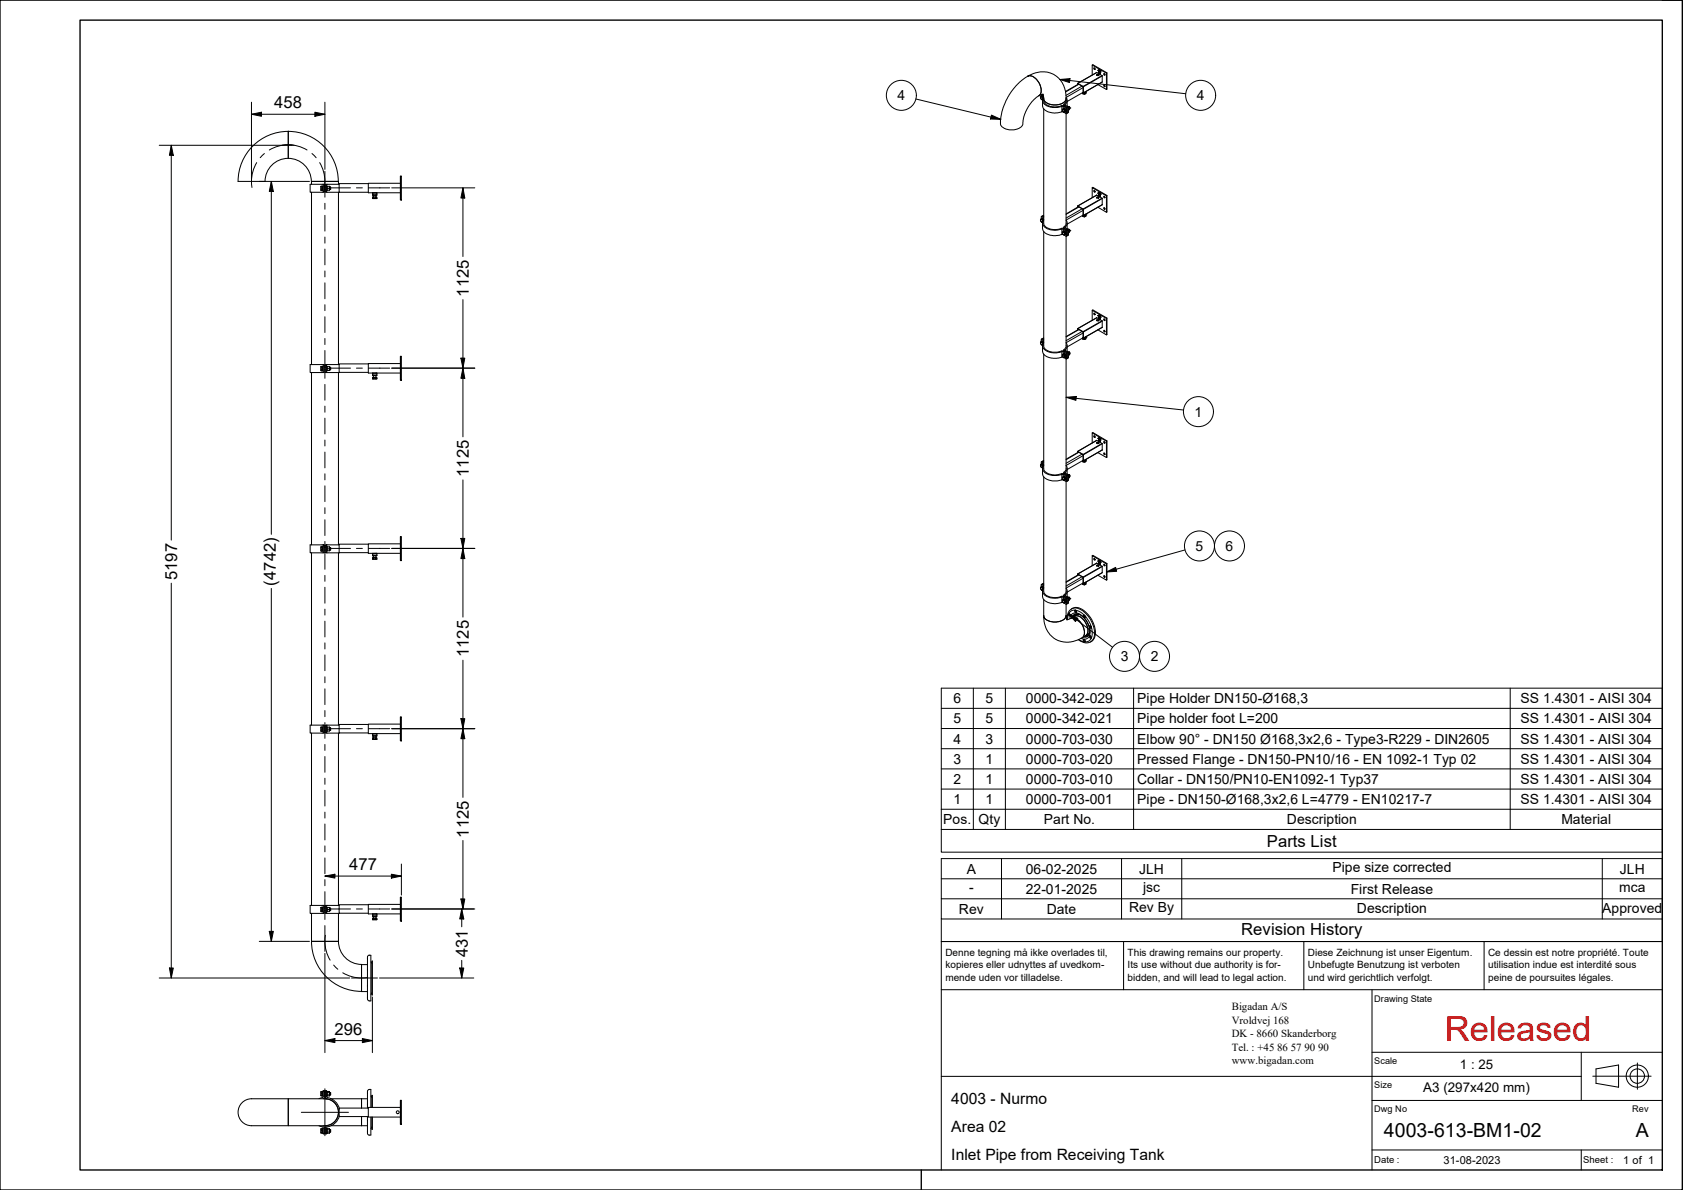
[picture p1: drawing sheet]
<svg xmlns="http://www.w3.org/2000/svg" width="420mm" height="297mm" viewBox="0 0 420 297" stroke-linecap="round" stroke-linejoin="round" font-family="sans-serif">
<!-- layer: Visible -->
<g fill="none" stroke="#000" stroke-width=".25">
<path d="M272.7 18.7v-2.5l3.5 2.1v4l-2.1-1.2M272.7 16.2h.1l3.6 2-.2 .1M273.1 16.9a.2 .2 0 0 1 .2 .2 .2 .2 0 0 1-.1 .2zM273.2 17l.2 .3M273.8 18.7l.1-.1 .5 .1M273.8 18.7a.26 .26 0 0 1 .3-.2 .26 .26 0 0 1 .1 .4h-.3zM273.8 18.7v.1M274.1 17.6l.2 .1-.2-.1 .3-.3 .4 .7M274.3 17.7v.5zM274.3 18.2l.3 .2-.3-.2M274.3 17.6v-.1l.1 .2M274.3 17.6l.1 .1z"/>
<path d="M274.3 17.5v.1M274.4 17.7h.1M274.4 17.4l-.3 .2 .2 .1v.5l.3 .2v-.5l.2 .1-.2-.1M274.4 17.6v.1zM274.4 17.6h.1M274.5 17.7h.1M274.5 17.6h.1M274.5 17.6v.1M274.5 17.6v.2v-.2M274.5 17.7v.1M274.6 17.7h.1M274.6 17.7h-.1"/>
<path d="M274.6 17.9v.5v-.5h.2l-.4-.5 .4 .5M275.7 18.4l.1 .3M276.4 18.2l-.2 4.1M71.9 32.8a12.5 12.5 0 0 1 12.6 12.5M71.9 39.5a5.8 5.8 0 0 1 5.8 5.8M71.9 32.8a12.5 12.5 0 0 0-12.5 12.5h6.8a5.8 5.8 0 0 1 5.7-5.8M72 32.8v6.7M259.8 24.2v.4l.3 .3M259.8 24.2a.34 .34 0 0 1 .5 .2 .34 .34 0 0 1-.2 .4l-.3-.3zM260 24.8h.1M260 23.6l-.1 .5M260 24.1l-.2 .1"/>
<path d="M260 24.1l.2-.2 .3 .4-.2 .1M260 24.1l.1 .1M260.1 23.9l.4 .1M260.1 24h.1M260.1 24.2l.2 .2M260.1 24.9l.2 .1M260.2 23.9l-.2 .2M260.2 23.6l.2 .1M260.3 25.1v1.3a2.97 2.97 0 0 0 3.5 1.8l1.3-.3 .4 .1M260.3 24l.2 .2-.3-.3-.3 .2M260.3 24.8l-.2 .1M260.3 24.4v.3"/>
<path d="M260.3 23.5l.3 1.1M260.4 23.5l-1 .4a2.96 2.96 0 0 0-.6-4 1.99 1.99 0 0 0-3.3-.1l-2 1.7-1.6 2.2-1.5 3.3-.4 1.7a3.4 3.4 0 0 0 .1 3 3.8 3.8 0 0 0 5.2-.6l.3-1.9 .4-1.3 1.1-1.9 1.6-1.6a2.11 2.11 0 0 0 .9-3.2 3.2 3.2 0 0 0-2.8-2.2h-.3l.4-.2a6 6 0 0 1 6.5 0 6 6 0 0 1 2.7 5.8M260.5 24.3v.1M260.6 27.2v28.5a2.36 2.36 0 0 0 2.8 1.6l1.7-.3 .5 .1M260.6 24.4a1.34 1.34 0 0 0 .9 2.1 5.9 5.9 0 0 0 3.9 0l.8 .5M260.6 24.6v.5a2.66 2.66 0 0 0 3.1 1.6l1.3-.3h.6M260.6 24.6a2.44 2.44 0 0 0 2.8 1.6 2.48 2.48 0 0 0 2.7-1.6M265.2 27.3l.1 .4 .3 .4M265.3 27.4a.35 .35 0 0 1 .4 .1 .35 .35 0 0 1-.1 .5l-.3-.3zM265.4 27.2a.47 .47 0 0 1 .7 .1 .47 .47 0 0 1-.1 .7h-.2M265.4 27.2l-.2 .1M265.5 27.2l.2-.1 .3 .3-.2 .1"/>
<path d="M265.5 27.2l.1 .2M265.5 27.2l-.3 .1M265.5 27.1a.55 .55 0 0 1 .6 .2 .55 .55 0 0 1-.1 .7M265.6 27.2h.1M265.6 26.1v.3M265.6 26.4l.8 .5M265.6 27.4l.2 .1M265.6 28.1l.6 .3M265.7 27.1l-.3 .1M265.7 27.2l.2 .2M265.8 27.5l.1 .4M265.9 27.9l-.3 .2"/>
<path d="M266 27.4l.1 .4-.2 .1M266 27.5v.3M266.1 28.3v27.6l-.5 .9 .9 .6M266.1 24.3a1.29 1.29 0 0 1-.2 1.9l.8 .5M266.1 24.6v.7l-.5 .9 .9 .6M266.2 27v1.4M266.4 26.9v1.4l-.2 .1M266.4 25.1v1.4M266.4 28.1l.1 .1M266.4 26.9l-.2 .1M266.5 26.6l.4 .1 .2 .4-.3 .4M266.5 26.8v1.4"/>
<path d="M266.7 26.7v1.2l-.2 .3M266.7 26.7l-.2 .1M266.8 26.6l.3 .2-.1 .3M266.8 26.6h.1M266.9 26.7l-.2 .1M266.9 26.7h.1M267 26.7l.1 .3M267.1 27h.1M267.1 27.1l-.3 .2M269.1 20.8l-.1 .3M269.1 20.8l1.4 .9v1.5l-.2-.1v.3M269.1 21.1v-.2l1.3 .8v1.4"/>
<path d="M269.2 21l-3.2 1.8M270.3 23.4l.4 .1M270.3 23.2v.2M270.3 23.1h.1M270.4 23.1l-4 2.2M270.4 23.2l.3 .1M270.7 23.3l.4-.2v.3l-.4 .1zM270.9 22.9v.2h-.3M271 22.9l-.1 .3h-.4l.6-.2M271.1 22.8v.1M271.1 23v.1M275.2 20.5v-1.6l-1.4-.8-4.8 2.7"/>
<path d="M275.2 20.5h.1M275.2 20.5l-4.8 2.7M275.7 21.2l.1 .3M77.8 46v-.7h6.7v.7M77.8 48v43M80.2 47.2v.4M80.2 47.2h.3v.4h-.3M80.2 46.5v.1M80.2 46.5h.3v.1h-.3M80.2 46.6v.6M80.2 46.5v1.1M80.5 46.6v.6"/>
<path d="M80.5 46.5h.1M80.5 47.5h.1M80.7 46h.3v2h-.3zM80.7 46h-3.3v2h3.3M80.7 46.4h-.1v1.2h.1M81 46.7h.2M81 47.3h.2M81.5 46v2h-.3v-2h3.5M81.5 48h3.3M81.5 46.4h.2v1.2h-.2M81.7 47.5h.5M81.7 46.5h.6v.7"/>
<path d="M81.7 46.5v1M81.7 47h.5M82.2 46.5l.1 .7M82.3 47.2l-.1 .3M82.3 46.7h.2M82.5 46.7v.6h-.2M82.5 46.7v.6M84.5 48v43M91.9 45.8h-7.2v2.2h7.2M93 48.2v.5M93 48.7h1.1M93 49.6h.1"/>
<path d="M93.1 49.6h.1M93.1 48.1l-.1 .1M93.1 49.2h.9M93.2 49.6h.6M93.2 49.6v-.4h.6v.4M93.2 49.2h-.2l.1 .4M93.2 48.7v.5M93.3 48.2v.5M93.8 49.6h.3M93.8 49.2h.3v.4h-1M93.9 48.2v1M94 48.1l.1 .6h-1.1"/>
<path d="M94 48.1l-1 .1M94 48.1l.1 .1M99.9 45.7h-8v2.4h8M99.9 43.9h.3v6h-.3zM259.8 54.8a.49 .49 0 0 0 .5 .6M259.8 54.8a.34 .34 0 0 1 .5 .2 .34 .34 0 0 1-.2 .4l-.3-.3zM260 55.4h.1M260 54l-.1 .7 .3-.2 .4 .3M260 54l.2-.1 .4 .2M260 54l.6 .4M260 54.7l.2-.1 .3 .3-.2 .1M260 54.7l.1 .1"/>
<path d="M260 54.7l-.2 .1M260.1 54.6l.1-.1 .4 .2M260.1 54.6h.1M260.1 54.8l.2 .2M260.1 55.5l.2 .1M260.2 54.6l-.4 .2M260.3 55.7v1.4a2.74 2.74 0 0 0 3.1 1.7l2.1-.2M260.3 54.6l.2 .2M260.3 55v.3M260.3 53.9l.3 .1M260.5 54.9v.1M260.6 53.7l-.3 .3"/>
<path d="M260.6 57.8v28.5a2.36 2.36 0 0 0 2.8 1.6l1.8-.3 .4 .1M260.6 55a1.38 1.38 0 0 0 .9 2.1 6.7 6.7 0 0 0 3.9 .1l.8 .4M265.2 58l.1 .3 .3 .4M265.3 58a.34 .34 0 0 1 .4 .2 .34 .34 0 0 1-.2 .4l-.2-.3zM265.4 57.9a.42 .42 0 0 1 .6-.1 .42 .42 0 0 1 .1 .5l-.1 .3h-.2M265.4 57.9l-.2 .1M265.5 57.9l.2-.2 .3 .3-.2 .2M265.5 57.9l.1 .1M265.5 57.9l-.3 .1M265.5 57.7a.55 .55 0 0 1 .6 .3 .55 .55 0 0 1-.1 .6M265.6 56.8v.3M265.6 57.8h.1"/>
<path d="M265.6 57.1l.8 .4M265.6 58l.2 .2M265.6 58.7l.6 .3M265.7 57.7l-.3 .2M265.7 57.8l.2 .2M265.8 58.2l.1 .4M265.9 58.6l-.3 .1M266 58.4v-.4l.1 .4-.2 .2M266.1 59v27.5l-.5 .9 .9 .6M266.1 55a1.34 1.34 0 0 1-.2 1.8l.8 .5M266.2 57.6v1.4M266.4 57.5v1.4l-.2 .1"/>
<path d="M266.4 55.7v1.5M266.4 58.7l.1 .1M266.4 57.5l-.2 .1M266.5 57.2l.3 .1 .2 .3-.2 .5M266.5 57.4v1.4M266.7 57.3v1.2l-.2 .3M266.7 57.3l-.2 .1M266.8 57.2l.3 .2-.1 .3M266.8 57.2v.1M266.9 57.3l-.2 .1M266.9 57.3h.1M267 57.3l.1 .3"/>
<path d="M267.1 57.6h.1M267.1 57.8l-.3 .1M269 51.4l4.8-2.7 1.4 .8v1.6l-4.7 2.7M269.1 51.4l-.1 .3M269.1 51.4l1.4 .9v1.5M269.1 51.7v-.2l1.3 .8v1.4M269.2 51.6l-3.1 1.8M270.3 54l.4 .1M270.3 53.8v.2M270.3 53.7h.1M270.4 53.7l-4 2.3M270.5 53.8l-.2-.1v.3"/>
<path d="M270.5 53.8l.2 .1M270.7 53.9l.4-.2v.3l-.3 .1zM270.9 53.5v.2h-.3M271 53.5l-.1 .3h-.4M271.1 53.5h.1M271.1 53.6l-.2 .2h-.4M271.1 53.6h.1M271.1 53.6v.1M272.7 49.3v-2.5l3.5 2.1v4.1l-2.1-1.3M272.7 46.8h.1l3.6 2-.2 .1M273 47.6l.3 .1v.3zM273.2 47.6l.2 .3"/>
<path d="M273.8 49.3l.2-.1 .4 .1M273.8 49.3a.27 .27 0 0 1 .3-.2 .27 .27 0 0 1 .2 .3l-.4 .1zM273.8 49.3v.1M274.3 48.3v.6zM274.3 48.9l.3 .2-.3-.2M274.3 48.2l.1 .1M274.3 48.2l.1 .1zM274.3 48.1v.1M274.4 48.3h.1M274.4 48l.4 .6-.4-.6 .4 .6-.2-.1v.6v-.6l.2 .1-.2-.1v.6l-.3-.3v-.5l-.2-.1 .3-.2-.3 .2 .2 .1-.2-.1M274.4 48.2v.1zM274.4 48.2v.1"/>
<path d="M274.5 48.2h.1M274.5 48.2v.1M274.5 48.2v.2v-.2M274.5 48.3v.1M274.5 48.3h.1M274.5 48.2l.1 .1M274.6 48.3h.1M275.5 49a.2 .2 0 0 1 .3 .1 .2 .2 0 0 1-.1 .3zM275.7 51.8l.1 .4M275.7 49l.1 .3M276.4 48.8l-.2 4.2M272.7 80v-2.5l3.5 2v4.1l-2.1-1.3"/>
<path d="M272.7 77.5l.1-.1 3.6 2-.2 .1M273.2 78.2l.2 .3M273.8 80l.1-.1 .5 .1M273.8 79.9a.26 .26 0 0 1 .3-.2 .26 .26 0 0 1 .1 .4h-.3zM273.8 79.9v.1M274.1 78.8l.2 .1-.2-.1 .3-.2-.3 .2 .2 .1v.6l.3 .2M274.3 78.9v.6zM274.3 79.5l.3 .2-.3-.2M274.3 78.9l.1-.2v.2M274.3 78.9h.1M274.3 78.7v.2M274.4 79h.1"/>
<path d="M274.4 78.9h.1M274.4 78.6l.4 .6-.2-.1v.6v-.6l.2 .1zM274.4 78.6l.4 .6-.2-.1v.6M274.4 78.9v.1M274.4 78.8v.1zM274.4 78.8v.1M274.5 78.9h.1M274.5 79h.1M274.5 78.9v.1M274.6 79h.1M274.6 78.9h.1M275.7 79.6l.1 .3"/>
<path d="M276.4 79.4l-.2 4.2M77.8 93v43M80.2 92.2v.4M80.2 92.2h.3v.4h-.3M80.2 91.5v.1M80.2 91.5h.3v.1h-.3M80.2 91.6v.6M80.2 91.5v1M80.2 92.5v.1M80.5 91.6v.6M80.5 91.5h.1M80.5 92.5h.1"/>
<path d="M80.7 91h.3v2h-.3zM80.7 91h-3.3v2h3.3M80.7 91.4h-.1v1.2h.1M81 91.7h.2M81 92.3h.2M81.5 91v2h-.3v-2h3.5M81.5 91.4h.2v1.2h-.2M81.7 92.5h.5M81.7 91.5h.6v.7M81.7 91.5v1M81.7 92h.5M82.2 91.5l.1 .7"/>
<path d="M82.3 92.2l-.1 .3M82.3 91.7h.2M82.5 91.7v.6h-.2M82.5 91.7v.6M84.5 93v43M84.8 92.9l-3.3 .1M91.9 90.8h-7.2v2.1h7.2M93 93.2v.5M93 93.7h1.1M93 94.6h.1M93.1 94.6h.1M93.1 93.1l-.1 .1"/>
<path d="M93.1 94.2h.9M93.2 94.6h.6M93.2 94.6v-.4h.6v.4M93.2 94.2h-.2l.1 .4M93.2 93.7v.5M93.3 93.2v.5M93.8 94.6h.3M93.8 94.2h.3v.4h-1M93.9 93.2v1M94 93.1l.1 .6h-1.1M94 93.1l-1 .1M94 93.1l.1 .1"/>
<path d="M99.9 90.7h-8v2.4h8M99.9 88.9h.3v6h-.3zM259.8 85.4v.5l.3 .2M259.8 85.5a.35 .35 0 0 1 .5 .1 .35 .35 0 0 1-.2 .5l-.3-.3zM259.9 85.3l.4-.1 .3 .3M260 86h.1M260 84.7l-.1 .6M260 84.7l.2-.1 .4 .2M260 84.7l.6 .3M260 85.3l-.2 .1M260 85.3l.2-.1 .3 .3-.2 .1M260 85.3l.1 .2"/>
<path d="M260.1 85.1l.5 .2M260.1 85.2h.1M260.1 85.1v.1M260.1 85.5l.2 .1M260.1 86.1l.2 .1M260.2 85.2l-.2 .1M260.3 86.3v1.4a2.82 2.82 0 0 0 3.3 1.7l1.9-.2M260.3 85.2l.2 .3M260.3 86l-.2 .1M260.3 85.6v.3M260.3 84.5l.3 .1M260.5 85.5v.1"/>
<path d="M260.6 84.4l-.3 .2M260.6 88.4v28.5a2.37 2.37 0 0 0 2.5 1.7l2.5-.3M260.6 85.6a1.38 1.38 0 0 0 .9 2.1 6.7 6.7 0 0 0 3.9 .1l.8 .5M265.2 88.6a.47 .47 0 0 0 .1 .5 .47 .47 0 0 0 .6 .1M265.3 88.6a.34 .34 0 0 1 .4 .2 .34 .34 0 0 1-.2 .4l-.2-.3zM265.4 88.5a.46 .46 0 0 1 .6 .1 .46 .46 0 0 1-.1 .6h-.1M265.4 88.5l-.2 .1M265.5 88.5l.2-.1 .3 .3-.2 .1M265.5 88.5l.1 .1M265.5 88.5l-.3 .1M265.5 88.3a.53 .53 0 0 1 .6 .3 .53 .53 0 0 1-.1 .6M265.6 88.4h.1"/>
<path d="M265.6 87.4v.3M265.6 87.7l.8 .4M265.6 88.6l.2 .2M265.6 89.3l.6 .3M265.7 88.4l-.3 .1M265.7 88.4l.2 .2M265.8 88.8l.1 .4M266 89v-.3l.1 .4-.2 .1M266.1 89.6v27.6l-.5 .9 .9 .6M266.1 85.6a1.34 1.34 0 0 1-.2 1.8l.8 .6M266.2 88.3v1.3M266.4 88.1v1.4l-.2 .1"/>
<path d="M266.4 86.3v1.5M266.4 89.4h.1M266.4 88.1l-.2 .2M266.5 87.8l.4 .2 .1 .3-.2 .4M266.5 88v1.4M266.7 88v1.1l-.2 .3M266.7 88h-.2M266.8 87.9l.3 .1-.1 .3M266.8 87.9h.1M266.9 88h-.2M266.9 87.9h.1M267 87.9l.1 .3"/>
<path d="M267.1 88.4l-.3 .1M267.1 88.2h.1M269 82l4.8-2.7 1.4 .8v1.6l-4.8 2.7 .3 .1M269.1 82l-.1 .4M269.1 82l1.4 .9v1.5h-.2v.3M269.1 82.3v-.1l1.3 .7v1.5M269.2 82.2l-3.1 1.8M270.3 84.7h.4M270.3 84.4v.3M270.4 84.4l-4 2.2M270.7 84.5l.4-.1-.3 .3zM270.9 84.1l-.1 .3h-.2"/>
<path d="M271 84.1l-.1 .3h-.4l.3 .1 .3-.3M271.1 84.1h.1M271.1 84.2h.1M271.1 84.2v.2M275.7 82.5l.1 .3M259.8 116.1v.4l.3 .2M259.8 116.1a.34 .34 0 0 1 .5 .1 .34 .34 0 0 1-.2 .5l-.3-.3zM259.9 115.9l.4-.1 .3 .3M260 115.3l-.1 .6M260 115.3l.2-.1 .4 .2M260 116.6v.1M260 115.3l.6 .3"/>
<path d="M260 115.9l-.2 .2M260 115.9l.2-.1 .3 .3-.2 .1M260 115.9l.1 .2M260.1 115.8l.5 .1M260.1 116.1l.2 .1M260.1 116.7l.2 .1M260.1 115.9h.1M260.2 115.8l-.2 .1M260.3 116.9v1.4a2.97 2.97 0 0 0 3.5 1.7l1.3-.3 .4 .1M260.3 115.9l.2 .3M260.3 116.7h-.2M260.3 116.2v.3"/>
<path d="M260.3 115.1l.3 .1M260.6 115l-.3 .3M260.6 119v28.6a2.54 2.54 0 0 0 2.9 1.6l1.5-.4 .6 .1M260.6 116.2a1.45 1.45 0 0 0 1.1 2.2 6.9 6.9 0 0 0 3.7 0l.8 .5M265.2 119.2l.1 .4 .3 .3M265.3 119.2a.37 .37 0 0 1 .4 .2 .37 .37 0 0 1-.1 .5l-.3-.4zM265.4 119.1a.45 .45 0 0 1 .6 0 .45 .45 0 0 1 .1 .6l-.3 .1M265.4 119.1l-.2 .1M265.5 119.1l.2-.1 .3 .3-.2 .1M265.5 119.1l.1 .1M265.5 119.1l-.3 .1M265.5 118.9a.53 .53 0 0 1 .6 .3 .53 .53 0 0 1-.1 .6"/>
<path d="M265.6 119h.1M265.6 118v.3M265.6 118.3l.8 .5M265.6 119.2l.2 .2M265.6 119.9l.6 .3M265.7 119l-.3 .1M265.7 119l.2 .2M265.8 119.4l.1 .4M265.9 119.8l-.3 .1M266 119.3l.1 .4-.2 .1M266 119.3v.3M266.1 116.2a1.34 1.34 0 0 1-.2 1.9l.8 .5"/>
<path d="M266.2 118.9v1.3M266.4 118.8v1.3l-.2 .1M266.4 116.9v1.5M266.4 120h.1M266.4 118.8l-.2 .1M266.5 118.4l.4 .2 .2 .4-.3 .3M266.5 118.7v1.3M266.7 118.6v1.1l-.2 .3M266.7 118.6l-.2 .1M266.8 118.5l.3 .2-.3 .5M266.8 118.5h.1M266.9 118.5l.2 .3"/>
<path d="M266.9 118.6l-.2 .1M269 112.7l4.8-2.8 1.4 .8v1.6l-4.8 2.7 .3 .1M269.1 112.7h.1M269 112.7v.3M269.1 112.7l1.3 .7M269.1 112.9v-.1l1.3 .7M269.2 112.8l-3.1 1.8M270.3 115.3h.4M270.3 115v.3M270.3 115h.1M270.4 113.4v1.6M270.4 115h-.1v.3"/>
<path d="M270.4 113.5v1.5M270.4 114.9l-4 2.3M270.7 115.1l.4-.1v.2l-.3 .1zM270.9 114.8v.1l-.3 .1M271 114.7v.3h-.5l.3 .1 .3-.2M271.1 114.7v.1M271.1 114.8v.2M272.7 110.6v-2.5l3.5 2v4.1l-2.1-1.2M272.7 108.1l.1-.1 3.6 2.1h-.2M273.2 108.8l.2 .3M273.8 110.6l.1-.1 .5 .1M273.8 110.5a.24 .24 0 0 1 .4-.2 .24 .24 0 0 1 0 .4l-.4-.1z"/>
<path d="M273.8 110.5v.1M274.3 109.5v.6zM274.3 110.1l.3 .2-.3-.2M274.3 109.5v-.2l.1 .2M274.3 109.5l.1 .1zM274.3 109.3v.2M274.4 109.6h.1M274.4 109.5h.1M274.4 109.2l-.3 .2 .2 .1v.6l.3 .2v-.6l.2 .1-.2-.1v.6v-.6l.2 .1-.4-.6 .4 .6M274.4 109.2l-.3 .2 .2 .1-.2-.1M274.4 109.5v.1M274.4 109.4v.1"/>
<path d="M274.4 109.2l.4 .6M274.5 109.5h.1M274.5 109.4v.2v-.1M274.5 109.5v.1M274.6 109.6h.1M274.6 109.5h.1M274.6 109.5l-.1 .1M275.5 113.1a.2 .2 0 0 1 .3 .1 .2 .2 0 0 1-.1 .3zM275.7 113.1l.1 .3M275.7 110.2l.1 .4M276.4 110.1l-.2 4.1M77.8 138v43"/>
<path d="M80.2 137.2v.4M80.2 137.2h.3v.4h-.3M80.2 136.5v.1M80.2 136.5h.3v.1h-.3M80.2 136.6v.6M80.2 136.5v1M80.2 137.5v.1M80.5 136.6v.6M80.5 136.5h.1M80.5 137.5h.1M80.7 136h.3v2h-.3zM80.7 136h-3.3v2h3.3"/>
<path d="M80.7 136.4h-.1v1.2h.1M81 136.7h.2M81 137.3h.2M81.5 136v2h-.3v-2h3.5M81.5 136.4h.2v1.2h-.2M81.7 137.5h.5M81.7 136.5h.6v.7M81.7 136.5v1M81.7 137h.5M82.2 136.5l.1 .7M82.3 137.2l-.1 .3M82.3 136.7h.2"/>
<path d="M82.5 136.7v.6h-.2M82.5 136.7v.6M84.5 138v43M84.8 138h-3.3M91.9 135.8h-7.2v2.2h7.2M93 138.2v.5M93 138.7h1.1M93 139.6h.1M93.1 139.6h.1M93.1 138.1l-.1 .1M93.1 139.2h.9M93.2 139.6h.6"/>
<path d="M93.2 139.6v-.4h.6v.4M93.2 139.2h-.2l.1 .4M93.2 138.7v.5M93.3 138.2v.5M93.8 139.6h.3M93.8 139.2h.3v.4h-1M93.9 138.2v1M94 138.1l.1 .6h-1.1M94 138.1l-1 .1M94 138.1l.1 .1M99.9 135.7h-8v2.4h8M99.9 133.9h.3v6h-.3z"/>
<path d="M266.1 120.2v27.6l-.5 .9 .9 .6M272.7 138.7l.1-.1 3.6 2.1h-.2M273 139.5a.19 .19 0 0 1 .3 0 .19 .19 0 0 1-.1 .3zM273.2 139.4l.2 .3M274.3 140v.1M274.4 139.9l.4 .5M259.8 146.7a.53 .53 0 0 0 .5 .6M259.8 146.7a.34 .34 0 0 1 .5 .1 .34 .34 0 0 1-.2 .5l-.3-.3zM259.9 146.5l.3-.1 .4 .3M260 147.3h.1M260 145.9l-.1 .7M260 145.9l.2-.1 .4 .2"/>
<path d="M260 145.9l.6 .3M260 146.5l-.2 .2M260 146.5h.2l.3 .3h-.2M260 146.5l.1 .2M260.1 146.4l.5 .1M260.1 146.5h.1M260.1 146.7l.2 .1M260.1 147.3l.2 .1M260.2 146.5h-.2M260.3 147.6v1.3a2.97 2.97 0 0 0 3.5 1.8l1.3-.3h.4M260.3 146.5l.2 .3M260.3 146.8v.4"/>
<path d="M260.3 145.7l.3 .1M260.6 145.6l-.3 .3M260.6 146.8a1.34 1.34 0 0 0 .9 2.2 5.9 5.9 0 0 0 3.9 0l.8 .5M260.6 149.6v4.1a2.54 2.54 0 0 0 2.9 1.6 2.39 2.39 0 0 0 2.6-1.6v-2.9M265.2 149.8l.1 .4 .3 .3M265.3 149.8h.1a.37 .37 0 0 1 .4 .3 .37 .37 0 0 1-.3 .4l-.3-.5zM265.4 149.7a.47 .47 0 0 1 .7 .1 .47 .47 0 0 1-.1 .6h-.2M265.4 149.7l-.2 .1M265.5 149.7l.2-.1 .3 .3-.2 .1M265.5 149.7l.1 .2M265.5 149.7l-.3 .1M265.5 149.5a.55 .55 0 0 1 .6 .3 .55 .55 0 0 1-.1 .6"/>
<path d="M265.6 149.6h.1M265.6 148.6v.3M265.6 148.9l.8 .5M265.6 149.9l.2 .1M265.6 150.5l.6 .4M265.7 149.6l-.3 .1M265.7 149.6l.2 .2M265.8 150l.1 .4M265.9 150.4l-.3 .1M266 150.2v-.3l.1 .4-.2 .1M266.1 146.8a1.34 1.34 0 0 1-.2 1.9l.8 .5M266.2 149.5v1.4"/>
<path d="M266.4 154.8l-.3-1.1a2.44 2.44 0 0 1-2.7 1.6 2.48 2.48 0 0 1-2.8-1.6v.2a6 6 0 0 0 2.9 5.7 6 6 0 0 0 6.5-.3l.2-.1M266.4 149.4v1.3l-.2 .2M266.4 147.6v1.4M266.4 150.6l.1 .1M266.4 149.4l-.2 .1M266.4 154.7l.1-1.2 .5-1.1a2.44 2.44 0 0 1 3.6 0 6.8 6.8 0 0 1 2.7 6.8 2.51 2.51 0 0 1-4.1 .5M266.5 149l.3 .1 .2 .4-.2 .4M266.5 149.3v1.4M266.7 149.2l.1 .8-.1 .6-.2 .1M266.7 149.2l-.2 .1M266.8 149.1l.3 .2-.1 .2M266.8 149.1h.1"/>
<path d="M266.8 153.2a.3 .3 0 0 1 .4 .2 .3 .3 0 0 1-.2 .4zM266.9 153.2v.3l.4 .2M266.9 149.2l-.2 .1M266.9 149.1h.1M267 149.1l.1 .3M267 153.2v.3M267.1 149.4h.1M267.1 149.6l-.3 .2M267.3 154.3a2.57 2.57 0 0 1 3 1.8 2.5 2.5 0 0 1-.1 3.1M267.3 154.3l-.9 .4M268.2 153.8a2.57 2.57 0 0 1 3 2 2.29 2.29 0 0 1-.2 2.9M268.2 153.8l-.9 .5"/>
<path d="M268.3 152.3a.3 .3 0 0 1 .5 .2 .3 .3 0 0 1-.3 .4zM268.3 153.3h.1a3.5 3.5 0 0 1 3.3 2.7l.2 .9a1.69 1.69 0 0 1-.4 2M268.4 152.3v.3l.4 .3M268.7 153.5l-.5 .3M268.8 152.7l-.2 .1 .2-.1M269.1 143.3h.1M269 143.3v.3M269.1 143.3l1.3 .7 .1 1.7M269.1 143.5v-.1l1.3 .7v1.5M269.2 143.5l-3.1 1.7M269.4 153.4h-.5l-.5 .3M270.3 145.6v.3"/>
<path d="M270.3 145.9l.4 .1M270.3 145.7h.1M270.3 145.6h.1M270.4 145.7l-.1-.1v.3M270.4 145.5l-4 2.3M270.5 145.7h-.1M270.5 153.6a.31 .31 0 0 1 .4 .2 .31 .31 0 0 1-.2 .4zM270.5 159.6a.34 .34 0 0 1 .4 .2 .34 .34 0 0 1-.2 .4l-.2-.2zM270.5 145.7h.2M270.6 159.6v.3l.3 .2M270.7 160h.2M270.7 145.7l.4-.1v.2l-.4 .2z"/>
<path d="M270.8 153.7l-.2-.2v.4l.3 .2M270.9 145.4l-.3 .2M270.9 145.4h.1M271 145.4l-.1 .3h-.4l.6-.2M271 158.7l-.8 .5M271.1 145.3v.1M271.1 145.4v.2M271.5 158.4l-.5 .3M272 158.7a.32 .32 0 0 1 .4 .2 .32 .32 0 0 1-.2 .4zM272 156.2a.34 .34 0 0 1 .4 .2 .34 .34 0 0 1-.2 .4l-.2-.3zM272 157.9l-.3 .5-.5 .2M272.1 158.9l.2-.1-.2 .1"/>
<path d="M272.1 156.2l.3 .5v-.3M272.1 158.7l.1 .3 .3 .2M272.7 141.2v-2.5l3.5 2v4.1l-2.1-1.2M273.8 141.2l.2-.1 .4 .1M273.8 141.1a.26 .26 0 0 1 .3-.1 .26 .26 0 0 1 .1 .3h-.3zM273.8 141.2v.1M274.1 140l.2 .2-.2-.2 .3-.1-.3 .2 .2 .1v.5l.3 .2v-.5h.2h-.2M274.3 140.2v.5zM274.3 140.7l.3 .2-.3-.2M274.3 140.1v-.2l.1 .3M274.3 140.1l.1 .1zM274.4 140.2h.1"/>
<path d="M274.4 140v.2zM274.4 140v.2M274.5 140.1h.1M274.5 140.2h.1M274.5 140.1v.1M274.5 140.1l.1 .1M274.6 140.2h.1M274.6 140.3v.6v-.6l.2 .1M274.8 140.4l-.4-.5 .4 .5M275.2 142.9v-1.5l-1.4-.8-4.8 2.7M275.2 142.9h.1M275.2 142.9l-4.7 2.8"/>
<path d="M275.7 143.7l.1 .3M275.7 140.8l.1 .4M276.4 140.7l-.2 4.1M99.9 178.9h.3v6h-.3zM77.8 183v43M80.2 182.2v.4M80.2 182.2h.3v.4h-.3M80.2 181.5v.1M80.2 181.5h.3v.1h-.3M80.2 181.6v.6M80.2 181.5v1M80.2 182.5v.1"/>
<path d="M80.5 181.6v.6M80.5 181.5h.1M80.5 182.5h.1M80.7 181h.3v2h-.3zM80.7 181h-3.3v2h3.3M80.7 181.4h-.1v1.2h.1M81 181.7h.2M81 182.3h.2M81.5 181v2h-.3v-2h3.5M81.5 181.4h.2v1.2h-.2M81.7 182.5h.5M81.7 181.5h.6v.7"/>
<path d="M81.7 181.5v1M81.7 182h.5M82.2 181.5l.1 .7M82.3 182.2l-.1 .3M82.3 181.7h.2M82.5 181.7v.6h-.2M82.5 181.7v.6M84.5 183v43M84.8 183h-3.3M91.9 180.8h-7.2v2.2h7.2M93 183.2v.5M93 183.7h1.1"/>
<path d="M93 184.6h.1M93.1 184.6h.1M93.1 183.1l-.1 .1M93.1 184.2h.9M93.2 184.6h.6M93.2 184.6v-.4h.6v.4M93.2 184.2h-.2l.1 .4M93.2 183.7v.5M93.3 183.2v.5M93.8 184.6h.3M93.8 184.2h.3v.4h-1M93.9 183.2v1"/>
<path d="M94 183.1l.1 .6h-1.1M94 183.1l-1 .1M94 183.1l.1 .1M99.9 180.7h-8v2.4h8M77.8 235a12.5 12.5 0 0 0 12.5 12.5M77.8 235h6.7M77.8 228v7M80.2 227.2v.4M80.2 227.2h.3v.4h-.3M80.2 226.5v.1M80.2 226.5h.3v.1h-.3M80.2 226.6v.6"/>
<path d="M80.2 226.5v1M80.2 227.5v.1M80.5 226.6v.6M80.5 226.5h.1M80.5 227.5h.1M80.7 226h.3v2h-.3zM80.7 226h-3.3v2h3.3M80.7 226.4h-.1v1.2h.1M81 226.7h.2M81 227.3h.2M81.5 226v2h-.3v-2h3.5M81.5 226.4h.2v1.2h-.2"/>
<path d="M81.7 227.5h.5M81.7 226.5h.6v.7M81.7 226.5v1M81.7 227h.5M82.2 226.5l.1 .7M82.3 227.2l-.1 .3M82.3 226.7h.2M82.5 226.7v.6h-.2M82.5 226.7v.6M84.5 235a5.8 5.8 0 0 0 5.8 5.7M84.5 228v7M84.8 228h-3.3"/>
<path d="M91.7 239.3h.1M91.9 225.8h-7.2v2.2h7.2M92.2 238.4h.4v11.4h-.4M92.2 238.4l-.4 .2-.1 .3v10.5M92.8 239.9h.2v8.5h-.2zM93 228.2v.5M93 228.7h1.1M93 229.6h.1M93.1 229.6h.1M93.1 228.1l-.1 .1M93.1 229.2h.9M93.2 229.6h.6"/>
<path d="M93.2 229.6v-.4h.6v.4M93.2 229.2h-.2l.1 .4M93.2 228.7v.5M93.3 228.2v.5M93.8 229.6h.3M93.8 229.2h.3v.4h-1M93.9 228.2v1M94 228.1l.1 .6h-1.1M94 228.1l-1 .1M94 228.1l.1 .1M99.9 225.7h-8v2.4h8M99.9 223.9h.3v6h-.3z"/>
<path d="M91.7 249.4l.1 .2 .4 .2M91.7 242v.2M91.7 246v.2M91.7 248.9v.1M91.7 240.8h-1.4v6.7h1.4M92.6 240.1l.2 .4M92.8 247.8l-.2 .4M60.4 275.2a3.4 3.4 0 0 1 2.4-.9h9.2v6.7h-9.2a3.4 3.4 0 0 1-3.1-2.1 3.4 3.4 0 0 1 .7-3.7zM80.1 272.5v1M80.1 272.5h.1M80.1 273.5h.1M80.2 272.9v.5"/>
<path d="M80.2 272.9h.3v.5h-.3M80.2 273.4l-.1 .1M80.2 272.5h-.1M80.2 272.5v.4M80.2 272.5h.3v.4M80.5 273.4v.1h-.4M80.5 272.5h.1M80.5 273.5h.1M80.7 273.7l-.1 .2-1 .3M80.7 272.3l.3 .1zM80.7 272.4h-.1v1.2h.1M80.7 272.4v1.3"/>
<path d="M81 272.4v1.4M81 273.3h.2M81 272.7h.2M81 273.8l-.3 .5M81.1 274.3h-9.1v6.7h9.1M81.1 274.3h.4M81.1 274.3a3.4 3.4 0 0 1 3.4 3.3 3.4 3.4 0 0 1-3.4 3.4M81.2 273.8l.5 .5M81.2 272.4v1.4M81.5 273.7l.1 .1a4.2 4.2 0 0 1 3.1 2.9M81.5 272.4l-.3-.1h.3v1.4M81.5 272.4h.2v1.2h-.2"/>
<path d="M81.7 272.6v.9M81.7 273.5h.1M81.7 272.4v.2M81.7 272.4v.1M81.7 272.4h.5M81.7 272.7h.5M81.7 273.3h.5M81.7 273.5h.5M82.2 272.4l.1 .2M82.2 272.4l.1 .1M82.3 272.6l-.1 .9M82.3 272.5l-.1 1"/>
<path d="M82.3 272.7h.2M82.5 272.7v.6h-.2M82.5 272.7v.6M82.6 274.3h9.1M84.7 278.5a3.7 3.7 0 0 1-2.9 2.8M90.3 274.3v2.3M90.3 278.7v2.3M91.7 272.8v.1M91.7 275.6v.1M91.7 279.6v.1M91.7 278.7v4.2l.1 .2 .4 .3M91.9 276.6h-7.2v2.1h7.2"/>
<path d="M91.9 278.8h8M92.2 271.9h.4v4.5M92.2 271.9l-.4 .3-.1 .2v4.2M92.6 278.8v4.5h-.4M92.6 273.6l.2 .4M92.8 276.4v-3h.2v3M92.8 278.8v3.1h.2v-3.1M99.9 276.4h-8v2.4M99.9 274.6h.3v6.1h-.3zM79.6 281l.8 .3M80.1 282.8h.5M80.1 281.8v1"/>
<path d="M80.1 281.8h.1M80.1 282.8h.1M80.2 282.2v.5M80.2 282.2h.3v.5h-.3M80.2 282.7l-.1 .1M80.2 281.8h-.1M80.2 281.8v.4M80.2 281.8h.3v.4M80.4 281.3l.3 .3M80.5 282.7v.1M80.5 281.8h.1M80.7 281l.3 .5"/>
<path d="M80.7 281.6v1.4h.3l-.4-.1v-1.2h.1M81 281.5v1.4M81 282h.2M81 282.6h.2M81.1 281h.4M81.2 282.9l.3 .1zM81.2 281.5v1.4M81.5 281.6v1.3h.2v-1.2h-.2M81.7 282.8v.1M81.7 281.7v1.2M81.7 281.7v.1M81.7 281.7h.5"/>
<path d="M81.7 282h.5M81.7 282.6h.5M81.7 282.9h.5M81.7 281l-.5 .5M81.8 281.3l-.3 .3M82.2 281.7v1.2M82.3 282h.2M82.5 282v.6h-.2M82.5 282v.6M82.6 281h9.1M91.7 282.4v.1M92.8 281.3l-.2 .4"/>
<circle cx="275.7" cy="18.5" r=".19"/>
<circle cx="275.7" cy="21.4" r=".2"/>
<circle cx="275.7" cy="52" r=".2"/>
<circle cx="273.2" cy="78.4" r=".19"/>
<circle cx="275.7" cy="79.8" r=".2"/>
<circle cx="275.7" cy="82.6" r=".19"/>
<circle cx="273.2" cy="109" r=".2"/>
<circle cx="275.7" cy="110.4" r=".2"/>
<circle cx="275.7" cy="141" r=".19"/>
<circle cx="275.7" cy="143.9" r=".2"/>
<circle cx="99.3" cy="277.6" r=".36"/>
</g>
<!-- layer: Visible Narrow -->
<g fill="none" stroke="#000" stroke-width=".25">
<path d="M273.8 18.1l-4.7 2.7M274.3 17.6h.1M274.4 17.7h.1M274.5 17.7h.1M274.5 17.6h.1M274.6 17.7h.1M275.1 18.9l-4.7 2.7M275.2 19l-4.7 2.7M265.1 26.5v1.4M265.4 26.6v.6M265.4 27.9h.1M265.7 26.4v.1"/>
<path d="M265.9 26.1v.1M269.3 21l-3.3 2M270.1 21.5l-4 2.3M270.4 21.9l-4.3 2.4M275.2 20.5l-4.7 2.7M265.1 57.2v1.3M265.4 58.5h.1M265.4 57.2v.7M265.7 57v.1M265.9 56.7v.1M269.3 51.7l-3.2 1.8M270.1 52.1l-4 2.3"/>
<path d="M270.4 52.5l-4.3 2.4M273.8 48.7l-4.7 2.7M274.3 48.2h.1M274.4 48.3h.1M274.5 48.2h.1M274.6 48.3h.1M275.1 49.5l-4.7 2.7M275.2 49.6l-4.7 2.7M275.2 51.1l-4.7 2.7M273.8 79.3l-4.7 2.7M274.3 78.9h.1M274.4 78.9h.1"/>
<path d="M274.4 79h.1M274.5 78.9h.1M274.6 78.9h.1M265.1 87.8v1.3M265.4 89.1h.1M265.4 87.8v.7M265.7 87.6v.1M265.9 87.3v.2M269.3 82.3l-3.2 1.8M270.1 82.7l-4 2.3M270.4 83.1l-4.3 2.4M275.1 80.1l-4.7 2.7"/>
<path d="M275.2 80.2l-4.7 2.7M275.2 81.7l-4.7 2.7M265.1 118.4v1.3M265.4 118.4v.7M265.4 119.7v.1M265.7 118.2v.1M265.9 117.9v.2M269.3 112.9l-3.2 1.9M270.1 113.4l-4 2.2M270.4 113.7l-4.3 2.5M273.8 109.9l-4.7 2.8M274.3 109.5h.1"/>
<path d="M274.4 109.5h.1M274.4 109.6h.1M274.5 109.5h.1M274.5 109.6h.1M274.6 109.5h.1M275.1 110.7l-4.7 2.7M275.2 110.8l-4.7 2.7M275.2 112.3l-4.7 2.7M265.1 149v1.4M265.4 149v.7M265.4 150.4h.1M265.7 148.8v.2"/>
<path d="M265.9 148.5v.2M266.7 153.3l-.2 1.4M267.1 154.5a1.59 1.59 0 0 1 1.1-1.5 1.59 1.59 0 0 1 1.7 .5 4.9 4.9 0 0 1 2 5.4 1.42 1.42 0 0 1-2 .4M267.5 152a3.3 3.3 0 0 1 3.9 1.5 5.9 5.9 0 0 1 1.5 6.1l-.6 .6M268.3 153.3l-.6 .8M268.4 153.3l-.6 .7M268.4 152.3l-.9 .1-.7 .8M268.5 152.3l1.3 .5 .9 .8M268.9 153.2l-.8 .7M269.3 159.6l1.4 .6M269.3 143.5l-3.2 1.9M269.5 153.4l-.8 .1"/>
<path d="M270.1 144l-4 2.3M270.4 144.3l-4.3 2.5M270.6 153.7l.3 .3M270.7 153.9l.1 .2M270.8 153.7l1.1 1.5 .5 1.2M271.5 158.9l-1 .1M271.5 158.8l-.9 .1M271.9 158.4l-.5 .3h-.5M272 157.7l-.5 .7M272.1 156.3l.1 .2M272.2 156.2l.1 .5M272.4 159.3l-.6 .7-1 .2"/>
<path d="M272.5 156.6l.2 1-.2 1.6M273.8 140.6l-4.7 2.7M274.3 140.1h.1M274.4 140.2h.1M274.5 140.1h.1M274.6 140.2h.1M275.1 141.3l-4.7 2.7M275.2 141.4l-4.7 2.7M275.2 142.9l-4.7 2.8"/>
</g>
<!-- layer: Symbol -->
<g fill="none" stroke="#000" stroke-width=".25">
<path d="M264.6 19.8l2.5-.2-.1 1zM264.6 19.8l31.4 3.6M228.6 24.7l21.3 5.1M247.5 28.7l2.4 1.1-2.6-.1zM266.1 99.2l2.6-.2-.1 .9zM266.1 99.2l29.4 3.1M295.8 137.3l-19.6 5.5M266.8 153.2l2.3 1.1-.6 .8zM266.8 153.2l10.9 8.4M276.2 142.8l2.3-1.2 .3 1zM235 176.8h180M243 171.8v35.2"/>
<path d="M251 171.8v35.2M283 171.8v35.2M377 171.8v35.2M235 181.8h180M235 186.9h180M235 191.9h180M235 197h180M235 202h180v-30.2h-180v35.2M235 207v5.7h180v-5.7M235 219.4h180M250 214.3v15.1M280 214.3v15.1"/>
<path d="M295 214.3v15.1M400 214.3v15.1M415 202v5h-180M235 229.4v5.6h180v-5.6M235 224.4v5h180M415 224.4h-180v-10.1h180v15.1"/>
<circle cx="225" cy="23.8" r="3.7"/>
<circle cx="299.7" cy="23.8" r="3.7"/>
<circle cx="299.2" cy="102.7" r="3.7"/>
<circle cx="299.4" cy="136.3" r="3.7"/>
<circle cx="306.9" cy="136.3" r="3.7"/>
<circle cx="280.7" cy="163.8" r="3.7"/>
<circle cx="288.2" cy="163.8" r="3.7"/>
</g>
<!-- layer: Border -->
<path d="M0 0h420v297h-420zM20 5h395v287h-395zM415 0h5M230 292v5" fill="none" stroke="#000" stroke-width=".34"/>
<!-- layer: Title -->
<g fill="none" stroke="#000" stroke-width=".25">
<path d="M280.5 235v12M325.5 235v12M370.5 235v12M415 235h-180v57M235 247h180M342.5 247v45M235 268.7h159.8M342.5 274.7h72.5M342.5 262.7h72.5M394.8 262.7v12M397.6 268.6h14.6M398.4 266.8l5.7-1v5.6l-5.7-1z"/>
<path d="M408.8 265.3v6.6M342.5 287h72.5M394.8 287v5"/>
<circle cx="408.7" cy="268.6" r="2.77"/>
<circle cx="408.7" cy="268.6" r="1.8"/>
</g>
<!-- layer: Center Mark -->
<path d="M75.2 277.7h11.8M81.1 271.8v11.7" fill="none" stroke="#000" stroke-width=".25"/>
<!-- layer: Symbol -->
<path d="M264.6 19.8l2.5-.2-.1 1zM247.5 28.7l2.4 1.1-2.6-.1zM266.1 99.2l2.6-.2-.1 .9zM266.8 153.2l2.3 1.1-.6 .8zM276.2 142.8l2.3-1.2 .3 1z" fill="#000"/>
<!-- layer: Centerline -->
<g fill="none" stroke="#000" stroke-width=".25">
<path d="M66 38.3l-1 1.1M71.9 36.1l1.5 .2M71.9 36.1l2.8 .5 2 .8M71.9 36.1l-1.4 .2M71.9 36.1l-2.1 .3-2.6 1M77.9 38.3l1 1.1M64.1 40.6a9.2 9.2 0 0 0-1.2 6.2M79.8 40.6a9.2 9.2 0 0 1 1.2 6.2M81.1 42.8v6.4M81.1 50.7v1.5M81.1 53.7v4M81.1 59.2v1.5"/>
<path d="M82.2 46.9h5.3M89 46.9h1.5M92 46.9h5.3M81.1 62.2v3.9M81.1 67.6v1.5M81.1 70.6v4M81.1 76.1v1.4M81.1 79.1v3.9M81.1 84.5v1.5M81.1 87.5v3.9M81.1 92.9v1.5M81.1 96v3.9"/>
<path d="M82.2 91.9h5.3M89 91.9h1.5M92 91.9h5.3M81.1 101.4v1.5M81.1 104.4v3.9M81.1 109.8v1.5M81.1 112.8v4M81.1 118.3v1.5M81.1 121.3v3.9M81.1 126.7v1.5M81.1 129.7v4M81.1 135.2v1.5"/>
<path d="M81.1 138.2v3.9M82.2 136.9h5.3M89 136.9h1.5M92 136.9h5.3M81.1 143.6v1.5M81.1 146.6v4M81.1 152v1.5M81.1 155.1v3.9M81.1 160.5v1.5M81.1 163.5v3.9M81.1 168.9v1.5M81.1 171.9v4"/>
<path d="M81.1 177.4v1.5M81.1 180.4v3.9M81.1 185.8v1.5M81.1 188.8v4M81.1 194.3v1.5M81.1 197.3v3.9M82.2 181.9h5.3M89 181.9h1.5M92 181.9h5.3M81.1 202.7v1.5M81.1 205.7v4M81.1 211.1v1.5"/>
<path d="M81.1 214.2v3.9M81.1 219.6v1.5M81.1 222.6v3.9M81.1 228v1.5M81.1 231v6.5M81.2 233.5a9.2 9.2 0 0 0 1.2 6.2M82.2 226.9h5.3M89 226.9h1.5M92 226.9h5.3M83.3 240.9l1 1M85.6 242.8a9.2 9.2 0 0 0 6.2 1.2M87.8 244.1h6.4"/>
</g>
<!-- layer: Dimension -->
<g fill="none" stroke="#000" stroke-width=".25">
<path d="M39.8 36.3h33.1M42.8 36.3l.5 2.5h-1zM42.8 36.3v98.5M62.8 28.5l2.5-.5v1zM62.8 28.5h18.3M62.8 25.5v19.3M78.6 28l2.5 .5-2.5 .5zM81.1 25.5v16.8M64.7 45.3h12.6M67.7 45.3l.5 2.5h-1zM67.7 45.3v88.1M97.8 46.9h20.7"/>
<path d="M115.6 46.9l.4 2.5h-.9zM115.6 46.9v17.1M115.6 74.8v34.2M97.8 91.9h20.7M115.1 89.4h.9l-.4 2.5zM115.6 91.9l.4 2.5h-.9zM115.6 119.8v34.2M97.8 136.9h20.7M115.1 134.4h.9l-.4 2.5zM115.6 136.9l.4 2.5h-.9zM42.8 145.6v98.5M67.7 146.9v88.1"/>
<path d="M115.1 179.4h.9l-.4 2.5zM115.6 164.8v34.2M97.8 181.9h20.7M115.6 181.9l.4 2.5h-.9zM81.1 218.7l2.5-.5v1zM81.1 218.7h19.1M97.7 218.2l2.5 .5-2.5 .5zM100.2 215.7v7.7M115.6 209.8v17.1M64.7 235h12.6M67.2 232.5h1l-.5 2.5zM81.1 238v24.7"/>
<path d="M97.8 226.9h20.7M115.1 224.4h.9l-.4 2.5zM115.3 226.9l.5 2.5h-1zM115.3 226.9v4.4M115.3 239.7v4.4M39.8 244.1h47.5M42.3 241.6h1l-.5 2.5zM81.1 259.7l2.5-.5v1.1zM81.1 259.7h11.9M90.5 259.2l2.5 .5-2.5 .6zM93 248.9v13.8M94.7 244.1h23.6"/>
<path d="M114.8 241.6h1l-.5 2.5z"/>
</g>
<g fill="#000">
<path d="M42.8 36.3l.5 2.5h-1zM62.8 28.5l2.5-.5v1zM78.6 28l2.5 .5-2.5 .5zM67.7 45.3l.5 2.5h-1zM115.6 46.9l.4 2.5h-.9zM115.1 89.4h.9l-.4 2.5zM115.6 91.9l.4 2.5h-.9zM115.1 134.4h.9l-.4 2.5zM115.6 136.9l.4 2.5h-.9zM115.1 179.4h.9l-.4 2.5zM115.6 181.9l.4 2.5h-.9zM81.1 218.7l2.5-.5v1z"/>
<path d="M97.7 218.2l2.5 .5-2.5 .5zM67.2 232.5h1l-.5 2.5zM115.1 224.4h.9l-.4 2.5zM115.3 226.9l.5 2.5h-1zM42.3 241.6h1l-.5 2.5zM81.1 259.7l2.5-.5v1.1zM114.8 241.6h1l-.5 2.5zM90.5 259.2l2.5 .5-2.5 .6z"/>
</g>
<text font-size="8.6" fill="#f00" x="360.7" y="259.7">Released</text>
<g font-size="4.9">
<text x="345.5" y="283.7">4003-613-BM1-02</text>
<text x="408.3" y="283.8">A</text>
</g>
<g font-size="4.1">
<text x="68.5" y="27.1">458</text>
<text x="117.1" y="74.1" transform="rotate(-90 117.1 74.1)">1125</text>
<text x="117.1" y="119.1" transform="rotate(-90 117.1 119.1)">1125</text>
<text x="44.2" y="144.9" transform="rotate(-90 44.2 144.9)">5197</text>
<text x="68.8" y="146.2" transform="rotate(-90 68.8 146.2)">(4742)</text>
<text x="117.1" y="164.1" transform="rotate(-90 117.1 164.1)">1125</text>
<text x="117.1" y="209.1" transform="rotate(-90 117.1 209.1)">1125</text>
<text x="316.3" y="211.4">Parts List</text>
<text x="87.2" y="217.3">477</text>
<text x="309.9" y="233.3">Revision History</text>
<text x="116.8" y="239" transform="rotate(-90 116.8 239)">431</text>
<text x="83.5" y="258.3">296</text>
</g>
<g font-size="3.9">
<text x="237.5" y="275.5">4003 - Nurmo</text>
<text x="237.5" y="282.5">Area 02</text>
<text x="237.5" y="289.5">Inlet Pipe from Receiving Tank</text>
</g>
<g font-size="3.5">
<text x="224" y="25">4</text>
<text x="298.7" y="25">4</text>
<text x="298.2" y="104">1</text>
<text x="298.4" y="137.5">5</text>
<text x="306" y="137.5">6</text>
<text x="279.8" y="165.1">3</text>
<text x="287.3" y="165.1">2</text>
<text x="238" y="175.5">6</text>
<text x="246" y="175.5">5</text>
<text x="256.1" y="175.5">0000-342-029</text>
<text x="283.9" y="175.6">Pipe Holder DN150-Ø168,3</text>
<text x="379.6" y="175.6">SS 1.4301 - AISI 304</text>
<text x="238" y="180.6">5</text>
<text x="238" y="185.6">4</text>
<text x="246" y="180.6">5</text>
<text x="246" y="185.6">3</text>
<text x="256.1" y="180.6">0000-342-021</text>
<text x="256.1" y="185.6">0000-703-030</text>
<text x="283.9" y="180.6">Pipe holder foot L=200</text>
<text x="283.9" y="185.7">Elbow 90° - DN150 Ø168,3x2,6 - Type3-R229 - DIN2605</text>
<text x="379.6" y="180.6">SS 1.4301 - AISI 304</text>
<text x="379.6" y="185.6">SS 1.4301 - AISI 304</text>
<text x="238" y="190.7">3</text>
<text x="246" y="190.7">1</text>
<text x="256.1" y="190.7">0000-703-020</text>
<text x="283.9" y="190.7">Pressed Flange - DN150-PN10/16 - EN 1092-1 Typ 02</text>
<text x="379.6" y="190.7">SS 1.4301 - AISI 304</text>
<text x="238" y="195.7">2</text>
<text x="246" y="195.7">1</text>
<text x="256.1" y="195.7">0000-703-010</text>
<text x="283.9" y="195.7">Collar - DN150/PN10-EN1092-1 Typ37</text>
<text x="379.6" y="195.7">SS 1.4301 - AISI 304</text>
<text x="238" y="200.7">1</text>
<text x="246" y="200.7">1</text>
<text x="256.1" y="200.7">0000-703-001</text>
<text x="283.9" y="200.8">Pipe - DN150-Ø168,3x2,6 L=4779 - EN10217-7</text>
<text x="379.6" y="200.7">SS 1.4301 - AISI 304</text>
<text x="235.5" y="205.8">Pos.</text>
<text x="244.3" y="205.8">Qty</text>
<text x="260.6" y="205.8">Part No.</text>
<text x="321.3" y="205.8">Description</text>
<text x="389.8" y="205.8">Material</text>
<text x="241.3" y="218.1">A</text>
<text x="256.1" y="218.1">06-02-2025</text>
<text x="284.4" y="218.1">JLH</text>
<text x="332.7" y="217.7">Pipe size corrected</text>
<text x="404.4" y="218.1">JLH</text>
<text x="241.9" y="222.7">-</text>
<text x="256.1" y="223.1">22-01-2025</text>
<text x="281.9" y="227.7">Rev By</text>
<text x="285.4" y="222.7">jsc</text>
<text x="337.2" y="223.1">First Release</text>
<text x="338.8" y="227.8">Description</text>
<text x="400" y="227.8">Approved</text>
<text x="404.2" y="222.7">mca</text>
<text x="239.4" y="228.1">Rev</text>
<text x="261.3" y="228.1">Date</text>
</g>
<g font-size="3.3">
<text x="364.4" y="266.9">1 : 25</text>
<text x="355.3" y="272.5">A3 (297x420 mm)</text>
</g>
<g font-size="2.8">
<text x="360.3" y="290.5">31-08-2023</text>
<text x="405.3" y="290.5">1 of 1</text>
</g>
<g font-size="2.7">
<text x="307.5" y="252">Bigadan A/S</text>
<text x="307.5" y="255.5">Vroldvej 168</text>
<text x="307.5" y="262.3">Tel. : +45</text>
<text x="307.5" y="258.9">DK - 8660 Skanderborg</text>
<text x="318.9" y="262.3">86</text>
<text x="322.2" y="262.3">57</text>
<text x="325.6" y="262.3">90</text>
<text x="329.1" y="262.3">90</text>
<text x="307.5" y="265.7">www.bigadan.com</text>
</g>
<g font-size="2.5">
<text x="236" y="238.5">Denne tegning må ikke overlades til,</text>
<text x="281.5" y="238.5">This drawing remains our property.</text>
<text x="326.5" y="238.5">Diese Zeichnung ist unser Eigentum.</text>
<text x="371.5" y="238.5">Ce dessin est notre propriété. Toute</text>
<text x="236" y="241.6">kopieres eller udnyttes af uvedkom-</text>
<text x="236" y="244.8">mende uden vor tilladelse.</text>
<text x="281.5" y="244.8">bidden, and will lead to legal action.</text>
<text x="281.5" y="241.6">Its use without due authority is for-</text>
<text x="326.5" y="241.6">Unbefugte Benutzung ist verboten</text>
<text x="326.5" y="244.8">und wird gerichtlich verfolgt.</text>
<text x="371.5" y="241.6">utilisation indue est interdité sous</text>
<text x="371.5" y="244.8">peine de poursuites légales.</text>
</g>
<g font-size="2.4">
<text x="343.1" y="290.4">Date :</text>
<text x="395.2" y="290.4">Sheet :</text>
</g>
<g font-size="2.3">
<text x="343.1" y="250">Drawing State</text>
<text x="343.1" y="265.7">Scale</text>
<text x="343.1" y="271.7">Size</text>
<text x="343.1" y="277.7">Dwg No</text>
<text x="407.5" y="277.7">Rev</text>
</g>
</svg>
